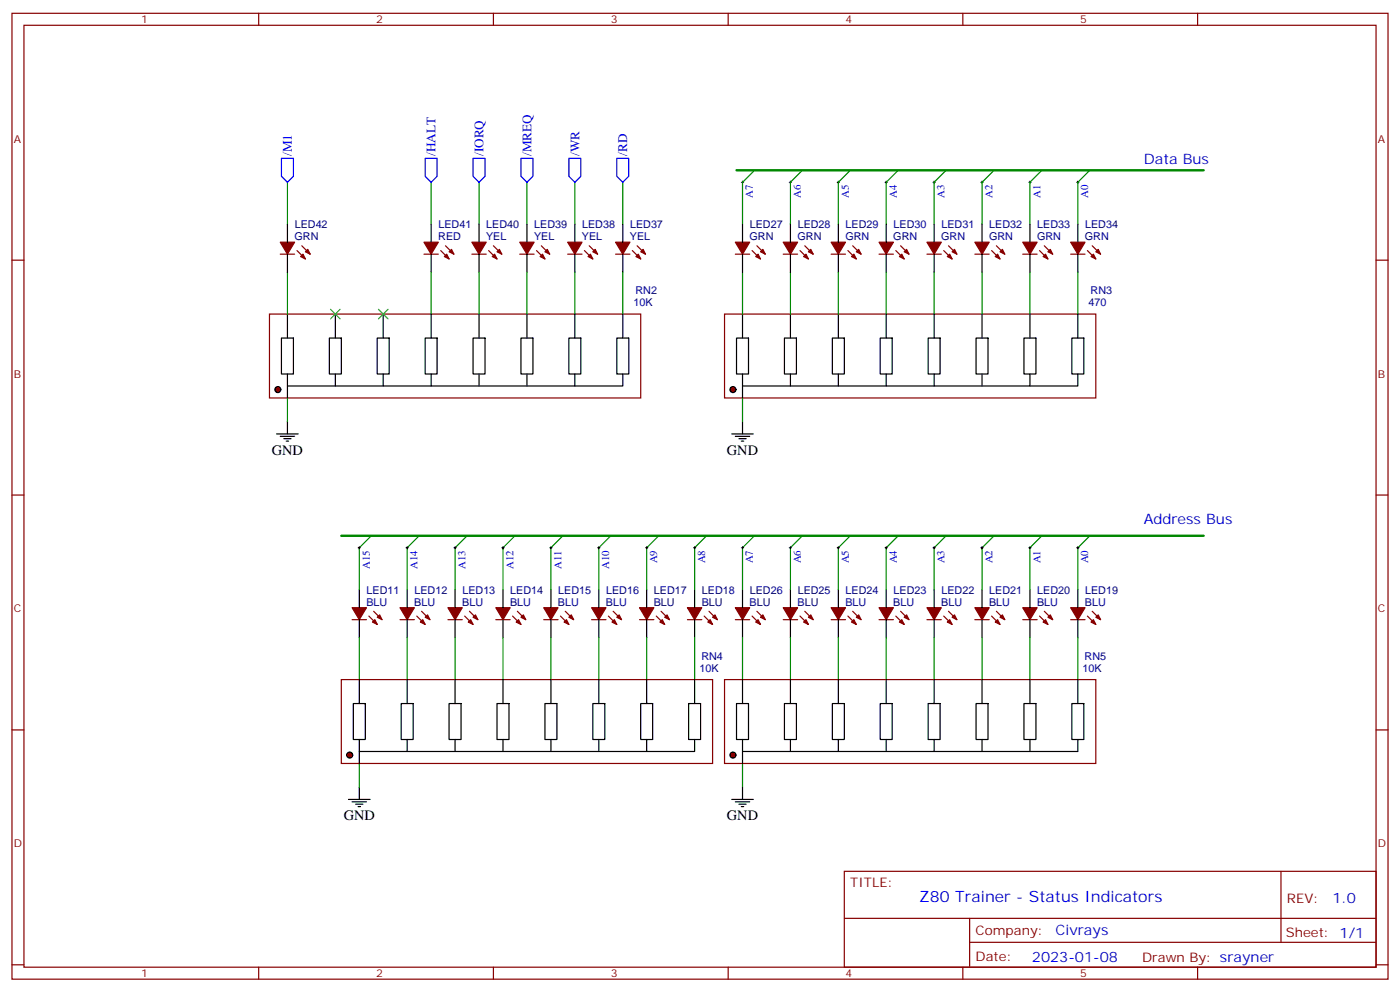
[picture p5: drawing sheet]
<svg xmlns="http://www.w3.org/2000/svg" width="412mm" height="292mm" viewBox="0 0 412 292" stroke-linecap="round" stroke-linejoin="round" font-family="sans-serif">
<g fill="none" stroke="#870000" stroke-width=".35">
<path d="M3.5 3.9h405.4v284.4h-405.4zM7.1 7.4h398.2v277.3h-398.2zM76.2 3.9v3.5M145.3 3.9v3.5M214.5 3.9v3.5M283.6 3.9v3.5M352.8 3.9v3.5M3.5 76.6h3.6M405.3 76.6h3.6M3.5 145.7h3.6M405.3 145.7h3.6M110.1 180l2.4 2.4"/>
<path d="M124.2 180l2.4 2.4M138.3 180l2.5 2.4M152.4 180l2.5 2.4M166.5 180l2.5 2.4M180.6 180l2.5 2.4M194.7 180l2.5 2.4M208.8 180l2.5 2.4M223 180l2.4 2.4M237.1 180l2.4 2.4M251.2 180l2.4 2.4M265.3 180l2.5 2.4M279.4 180l2.5 2.4"/>
<path d="M293.5 180l2.5 2.4M307.6 180l2.5 2.4M321.7 180l2.5 2.4M103.7 182.4h4.2M108.7 181.4l2.4 2.4M117.8 182.4h4.3M122.8 181.4l2.4 2.4M131.9 182.4h4.3M136.9 181.4l2.4 2.4M146 182.4h4.3M151 181.4l2.5 2.4M160.2 182.4h4.2"/>
<path d="M165.1 181.4l2.5 2.4M174.3 182.4h4.2M179.2 181.4l2.5 2.4M188.4 182.4h4.2M193.3 181.4l2.5 2.4M202.5 182.4h4.2M207.4 181.4l2.5 2.4M216.6 182.4h4.2M221.5 181.4l2.5 2.4M230.7 182.4h4.2M235.7 181.4l2.4 2.4M244.8 182.4h4.3"/>
<path d="M249.8 181.4l2.4 2.4M258.9 182.4h4.3M263.9 181.4l2.4 2.4M273 182.4h4.3M278 181.4l2.5 2.4M287.2 182.4h4.2M292.1 181.4l2.5 2.4M301.3 182.4h4.2M306.2 181.4l2.5 2.4M315.4 182.4h4.2M320.3 181.4l2.5 2.4M3.5 214.9h3.6"/>
<path d="M100.5 200.1h109.4v24.7h-109.4zM405.3 214.9h3.6M248.7 256.5h156.6v28.2h-156.6zM377.3 256.5v20.9M248.7 270.4h156.5M285.6 277.4h119.6M285.6 270.4v14.1M3.5 284h3.6M76.2 284.7v3.6M145.3 284.7v3.6M214.5 284.7v3.6M283.6 284.7v3.6"/>
<path d="M352.8 284.7v3.6M405.3 284h3.6"/>
</g>
<g fill="none" stroke="#000" stroke-width=".35">
<path d="M105.8 173.6v5.3M119.9 173.6v5.3M134.1 173.6v5.3M148.2 173.6v5.3M162.3 173.6v5.3M176.4 173.6v5.3M190.5 173.6v5.3M204.6 173.6v5.3M218.7 173.6v5.3M232.8 173.6v5.3M246.9 173.6v5.3M261.1 173.6v5.3"/>
<path d="M275.2 173.6v5.3M289.3 173.6v5.3M303.4 173.6v5.3M317.5 173.6v5.3M105.8 182.4v5.3M119.9 182.4v5.3M134.1 182.4v5.3M148.2 182.4v5.3M162.3 182.4v5.3M176.4 182.4v5.3M190.5 182.4v5.3M204.6 182.4v5.3"/>
<path d="M218.7 182.4v5.3M232.8 182.4v5.3M246.9 182.4v5.3M261.1 182.4v5.3M275.2 182.4v5.3M289.3 182.4v5.3M303.4 182.4v5.3M317.5 182.4v5.3M104.1 207.1h3.5v10.6h-3.5zM105.8 200.1v7M105.8 217.7v7.1M118.2 207.1h3.5v10.6h-3.5z"/>
<path d="M119.9 200.1v7M119.9 217.7v3.5M132.3 207.1h3.5v10.6h-3.5zM134.1 200.1v7M134.1 217.7v3.5M146.4 207.1h3.5v10.6h-3.5zM148.2 200.1v7M148.2 217.7v3.5M160.5 207.1h3.5v10.6h-3.5zM162.3 200.1v7M162.3 217.7v3.5M174.6 207.1h3.6v10.6h-3.6z"/>
<path d="M176.4 200.1v7M176.4 217.7v3.5M188.7 207.1h3.6v10.6h-3.6zM190.5 200.1v7M190.5 217.7v3.5M202.8 207.1h3.6v10.6h-3.6zM204.6 217.7v3.5h-98.8M204.6 200.1v7M102.7 235.3h6.3M103.7 236h4.2M104.8 236.7h2.1M105.5 237.5h.7"/>
<path d="M105.8 231.8v3.5M215.5 235.3h6.4M216.6 236h4.2M217.7 236.7h2.1M218.4 237.5h.7M218.7 231.8v3.5"/>
</g>
<g fill="#870000" stroke="#870000" stroke-width=".35">
<path d="M111.1 181.7l.7-.7 .7 1.4z"/>
<path d="M109.7 183.1l.7-.7 .7 1.4z"/>
<path d="M103.7 178.9h4.2l-2.1 3.5z"/>
<path d="M125.2 181.7l.7-.7 .7 1.4z"/>
<path d="M124.5 182.4l.7 1.4-1.4-.7z"/>
<path d="M117.8 178.9h4.3l-2.2 3.5z"/>
<path d="M139.3 181.7l.8-.7 .7 1.4z"/>
<path d="M138.6 182.4l.7 1.4-1.4-.7z"/>
<path d="M131.9 178.9h4.3l-2.1 3.5z"/>
<path d="M153.5 181.7l.7-.7 .7 1.4z"/>
<path d="M152 183.1l.8-.7 .7 1.4z"/>
<path d="M146 178.9h4.3l-2.1 3.5z"/>
<path d="M167.6 181.7l.7-.7 .7 1.4z"/>
<path d="M166.2 183.1l.7-.7 .7 1.4z"/>
<path d="M160.2 178.9h4.2l-2.1 3.5z"/>
<path d="M181.7 181.7l.7-.7 .7 1.4z"/>
<path d="M180.3 183.1l.7-.7 .7 1.4z"/>
<path d="M174.3 178.9h4.2l-2.1 3.5z"/>
<path d="M195.8 181.7l.7-.7 .7 1.4z"/>
<path d="M195.1 182.4l.7 1.4-1.4-.7z"/>
<path d="M188.4 178.9h4.2l-2.1 3.5z"/>
<path d="M209.9 181.7l.7-.7 .7 1.4z"/>
<path d="M209.2 182.4l.7 1.4-1.4-.7z"/>
<path d="M202.5 178.9h4.2l-2.1 3.5z"/>
<path d="M322.8 181.7l.7-.7 .7 1.4z"/>
<path d="M321.4 183.1l.7-.7 .7 1.4z"/>
<path d="M315.4 178.9h4.2l-2.1 3.5z"/>
<path d="M308.7 181.7l.7-.7 .7 1.4z"/>
<path d="M307.3 183.1l.7-.7 .7 1.4z"/>
<path d="M301.3 178.9h4.2l-2.1 3.5z"/>
<path d="M294.6 181.7l.7-.7 .7 1.4z"/>
<path d="M293.2 183.1l.7-.7 .7 1.4z"/>
<path d="M287.2 178.9h4.2l-2.1 3.5z"/>
<path d="M280.5 181.7l.7-.7 .7 1.4z"/>
<path d="M279.8 182.4l.7 1.4-1.5-.7z"/>
<path d="M273 178.9h4.3l-2.1 3.5z"/>
<path d="M266.3 181.7l.8-.7 .7 1.4z"/>
<path d="M264.9 183.1l.7-.7 .7 1.4z"/>
<path d="M258.9 178.9h4.3l-2.1 3.5z"/>
<path d="M252.2 181.7l.7-.7 .7 1.4z"/>
<path d="M251.5 182.4l.7 1.4-1.4-.7z"/>
<path d="M244.8 178.9h4.3l-2.2 3.5z"/>
<path d="M238.1 181.7l.7-.7 .7 1.4z"/>
<path d="M236.7 183.1l.7-.7 .7 1.4z"/>
<path d="M230.7 178.9h4.2l-2.1 3.5z"/>
<path d="M224 181.7l.7-.7 .7 1.4z"/>
<path d="M222.6 183.1l.7-.7 .7 1.4z"/>
<path d="M216.6 178.9h4.2l-2.1 3.5z"/>
</g>
<g fill="none" stroke="#008700" stroke-width=".35">
<path d="M109.4 157.7l-3.6 3.6v12.3M123.5 157.7l-3.6 3.6v12.3M137.6 157.7l-3.5 3.6v12.3M151.7 157.7l-3.5 3.6v12.3M165.8 157.7l-3.5 3.6v12.3M179.9 157.7l-3.5 3.6v12.3M194 157.7l-3.5 3.6v12.3M208.1 157.7l-3.5 3.6v12.3M222.2 157.7l-3.5 3.6v12.3M236.4 157.7l-3.6 3.6v12.3M250.5 157.7l-3.6 3.6v12.3M264.6 157.7l-3.5 3.6v12.3"/>
<path d="M278.7 157.7l-3.5 3.6v12.3M292.8 157.7l-3.5 3.6v12.3M306.9 157.7l-3.5 3.6v12.3M321 157.7l-3.5 3.6v12.3M105.8 187.7v12.4M119.9 187.7v12.4M134.1 187.7v12.4M148.2 187.7v12.4M162.3 187.7v12.4M176.4 187.7v12.4M190.5 187.7v12.4M204.6 187.7v12.4"/>
<path d="M218.7 187.7v12.4M232.8 187.7v12.4M246.9 187.7v12.4M261.1 187.7v12.4M275.2 187.7v12.4M289.3 187.7v12.4M303.4 187.7v12.4M317.5 187.7v12.4M105.8 224.8v7M218.7 224.8v7"/>
</g>
<path d="M100.5 157.7h254" fill="none" stroke="#008700" stroke-width=".71"/>
<g fill="none" stroke="#000" stroke-width=".29">
<path d="M105.5 161.3h.7M105.8 160.9v.7M119.6 161.3h.7M119.9 160.9v.7M133.7 161.3h.7M134.1 160.9v.7M147.8 161.3h.7M148.2 160.9v.7M161.9 161.3h.7M162.3 160.9v.7M176 161.3h.7M176.4 160.9v.7"/>
<path d="M190.1 161.3h.8M190.5 160.9v.7M204.3 161.3h.7M204.6 160.9v.7M218.4 161.3h.7M218.7 160.9v.7M232.5 161.3h.7M232.8 160.9v.7M246.6 161.3h.7M246.9 160.9v.7M260.7 161.3h.7M261.1 160.9v.7"/>
<path d="M274.8 161.3h.7M275.2 160.9v.7M288.9 161.3h.7M289.3 160.9v.7M303 161.3h.7M303.4 160.9v.7M317.1 161.3h.8M317.5 160.9v.7"/>
</g>
<circle cx="103" cy="222.3" r=".88" fill="#870000" stroke="#000" stroke-width=".35"/>
<path d="M213.4 200.1h109.4v24.7h-109.4z" fill="none" stroke="#870000" stroke-width=".35"/>
<g fill="none" stroke="#000" stroke-width=".35">
<path d="M217 207.1h3.5v10.6h-3.5zM218.7 200.1v7M218.7 217.7v7.1M231.1 207.1h3.5v10.6h-3.5zM232.8 200.1v7M232.8 217.7v3.5M245.2 207.1h3.5v10.6h-3.5zM246.9 200.1v7M246.9 217.7v3.5M259.3 207.1h3.5v10.6h-3.5zM261.1 200.1v7M261.1 217.7v3.5"/>
<path d="M273.4 207.1h3.5v10.6h-3.5zM275.2 200.1v7M275.2 217.7v3.5M287.5 207.1h3.5v10.6h-3.5zM289.3 200.1v7M289.3 217.7v3.5M301.6 207.1h3.6v10.6h-3.6zM303.4 200.1v7M303.4 217.7v3.5M315.7 207.1h3.6v10.6h-3.6zM317.5 217.7v3.5h-98.8M317.5 200.1v7"/>
</g>
<circle cx="215.9" cy="222.3" r=".88" fill="#870000" stroke="#000" stroke-width=".35"/>
<path d="M213.4 92.5h109.4v24.7h-109.4z" fill="none" stroke="#870000" stroke-width=".35"/>
<g fill="none" stroke="#000" stroke-width=".35">
<path d="M217 99.5h3.5v10.6h-3.5zM218.7 92.5v7M231.1 99.5h3.5v10.6h-3.5zM232.8 92.5v7M245.2 99.5h3.5v10.6h-3.5zM246.9 92.5v7M259.3 99.5h3.5v10.6h-3.5zM261.1 92.5v7M273.4 99.5h3.5v10.6h-3.5zM275.2 92.5v7M287.5 99.5h3.5v10.6h-3.5zM289.3 92.5v7"/>
<path d="M301.6 99.5h3.6v10.6h-3.6zM303.4 92.5v7M315.7 99.5h3.6v10.6h-3.6zM317.5 92.5v7M218.7 110.1v7.1M232.8 110.1v3.5M246.9 110.1v3.5M261.1 110.1v3.5M275.2 110.1v3.5M289.3 110.1v3.5M303.4 110.1v3.5M317.5 110.1v3.5h-98.8"/>
</g>
<circle cx="215.9" cy="114.7" r=".88" fill="#870000" stroke="#000" stroke-width=".35"/>
<path d="M79.4 92.5h109.3v24.7h-109.3z" fill="none" stroke="#870000" stroke-width=".35"/>
<g fill="none" stroke="#000" stroke-width=".35">
<path d="M82.9 99.5h3.5v10.6h-3.5zM84.7 92.5v7M97 99.5h3.5v10.6h-3.5zM98.8 92.5v7M111.1 99.5h3.6v10.6h-3.6zM112.9 92.5v7M125.2 99.5h3.6v10.6h-3.6zM127 92.5v7M139.3 99.5h3.6v10.6h-3.6zM141.1 92.5v7M153.5 99.5h3.5v10.6h-3.5zM155.2 92.5v7"/>
<path d="M167.6 99.5h3.5v10.6h-3.5zM169.3 92.5v7M181.7 99.5h3.5v10.6h-3.5zM183.4 92.5v7M84.7 110.1v7.1M98.8 110.1v3.5M112.9 110.1v3.5M127 110.1v3.5M141.1 110.1v3.5M155.2 110.1v3.5M169.3 110.1v3.5M183.4 110.1v3.5h-98.7"/>
</g>
<circle cx="81.8" cy="114.7" r=".88" fill="#870000" stroke="#000" stroke-width=".35"/>
<g fill="none" stroke="#008700" stroke-width=".35">
<path d="M84.7 53.7v12.3M127 53.7v12.3M141.1 53.7v12.3M155.2 53.7v12.3M169.3 53.7v12.3M183.4 53.7v12.3M222.2 50.1l-3.5 3.6v12.3M236.4 50.1l-3.6 3.6v12.3M250.5 50.1l-3.6 3.6v12.3M264.6 50.1l-3.5 3.6v12.3M278.7 50.1l-3.5 3.6v12.3M292.8 50.1l-3.5 3.6v12.3"/>
<path d="M306.9 50.1l-3.5 3.6v12.3M321 50.1l-3.5 3.6v12.3M84.7 80.1v12.4M127 80.1v12.4M141.1 80.1v12.4M155.2 80.1v12.4M169.3 80.1v12.4M183.4 80.1v12.4M218.7 80.1v12.4M232.8 80.1v12.4M246.9 80.1v12.4M261.1 80.1v12.4"/>
<path d="M275.2 80.1v12.4M289.3 80.1v12.4M303.4 80.1v12.4M317.5 80.1v12.4M84.7 117.2v7M218.7 117.2v7"/>
</g>
<g fill="none" stroke="#000" stroke-width=".35">
<path d="M84.7 66v5.3M84.7 74.8v5.3M127 66v5.3M127 74.8v5.3M141.1 66v5.3M141.1 74.8v5.3M155.2 66v5.3M155.2 74.8v5.3M169.3 66v5.3M169.3 74.8v5.3M183.4 66v5.3M183.4 74.8v5.3"/>
<path d="M218.7 66v5.3M218.7 74.8v5.3M232.8 66v5.3M232.8 74.8v5.3M246.9 66v5.3M246.9 74.8v5.3M261.1 66v5.3M261.1 74.8v5.3M275.2 66v5.3M275.2 74.8v5.3M289.3 66v5.3M289.3 74.8v5.3"/>
<path d="M303.4 66v5.3M303.4 74.8v5.3M317.5 66v5.3M317.5 74.8v5.3M81.5 127.7h6.3M82.5 128.4h4.3M83.6 129.2h2.1M84.3 129.9h.7M84.7 124.2v3.5M215.5 127.7h6.4M216.6 128.4h4.2M217.7 129.2h2.1"/>
<path d="M218.4 129.9h.7M218.7 124.2v3.5"/>
</g>
<g fill="none" stroke="#000" stroke-width=".29">
<path d="M218.4 53.7h.7M218.7 53.3v.7M232.5 53.7h.7M232.8 53.3v.7M246.6 53.7h.7M246.9 53.3v.7M260.7 53.7h.7M261.1 53.3v.7M274.8 53.7h.7M275.2 53.3v.7M288.9 53.7h.7M289.3 53.3v.7"/>
<path d="M303 53.7h.7M303.4 53.3v.7M317.1 53.7h.8M317.5 53.3v.7"/>
</g>
<path d="M217 50.1h137.5" fill="none" stroke="#008700" stroke-width=".71"/>
<g fill="none" stroke="#870000" stroke-width=".35">
<path d="M82.5 74.8h4.3M87.5 73.8l2.5 2.4M88.9 72.4l2.5 2.4M124.9 74.8h4.2M129.8 73.8l2.5 2.4M131.2 72.4l2.5 2.4M139 74.8h4.2M143.9 73.8l2.5 2.4M145.3 72.4l2.5 2.4M153.1 74.8h4.2M158 73.8l2.5 2.4M159.5 72.4l2.4 2.4"/>
<path d="M167.2 74.8h4.2M172.2 73.8l2.4 2.4M173.6 72.4l2.4 2.4M181.3 74.8h4.3M186.3 73.8l2.4 2.4M187.7 72.4l2.4 2.4M216.6 74.8h4.2M221.5 73.8l2.5 2.4M223 72.4l2.4 2.4M230.7 74.8h4.2M235.7 73.8l2.4 2.4M237.1 72.4l2.4 2.4"/>
<path d="M244.8 74.8h4.3M249.8 73.8l2.4 2.4M251.2 72.4l2.4 2.4M258.9 74.8h4.3M263.9 73.8l2.4 2.4M265.3 72.4l2.5 2.4M273 74.8h4.3M278 73.8l2.5 2.4M279.4 72.4l2.5 2.4M287.2 74.8h4.2M292.1 73.8l2.5 2.4M293.5 72.4l2.5 2.4"/>
<path d="M301.3 74.8h4.2M306.2 73.8l2.5 2.4M307.6 72.4l2.5 2.4M315.4 74.8h4.2M320.3 73.8l2.5 2.4M321.7 72.4l2.5 2.4"/>
</g>
<g fill="#870000" stroke="#870000" stroke-width=".35">
<path d="M224 74.1l.7-.7 .7 1.4z"/>
<path d="M222.6 75.5l.7-.7 .7 1.4z"/>
<path d="M216.6 71.3h4.2l-2.1 3.5z"/>
<path d="M238.8 73.4l.7 1.4-1.4-.7z"/>
<path d="M236.7 75.5l.7-.7 .7 1.4z"/>
<path d="M230.7 71.3h4.2l-2.1 3.5z"/>
<path d="M252.2 74.1l.7-.7 .7 1.4z"/>
<path d="M250.8 75.5l.7-.7 .7 1.4z"/>
<path d="M244.8 71.3h4.3l-2.2 3.5z"/>
<path d="M266.3 74.1l.8-.7 .7 1.4z"/>
<path d="M264.9 75.5l.7-.7 .7 1.4z"/>
<path d="M258.9 71.3h4.3l-2.1 3.5z"/>
<path d="M280.5 74.1l.7-.7 .7 1.4z"/>
<path d="M279.8 74.8l.7 1.4-1.5-.7z"/>
<path d="M273 71.3h4.3l-2.1 3.5z"/>
<path d="M294.6 74.1l.7-.7 .7 1.4z"/>
<path d="M293.2 75.5l.7-.7 .7 1.4z"/>
<path d="M287.2 71.3h4.2l-2.1 3.5z"/>
<path d="M309.4 73.4l.7 1.4-1.4-.7z"/>
<path d="M307.3 75.5l.7-.7 .7 1.4z"/>
<path d="M301.3 71.3h4.2l-2.1 3.5z"/>
<path d="M322.8 74.1l.7-.7 .7 1.4z"/>
<path d="M321.4 75.5l.7-.7 .7 1.4z"/>
<path d="M315.4 71.3h4.2l-2.1 3.5z"/>
<path d="M188.7 74.1l.7-.7 .7 1.4z"/>
<path d="M187.3 75.5l.7-.7 .7 1.4z"/>
<path d="M181.3 71.3h4.3l-2.2 3.5z"/>
<path d="M174.6 74.1l.7-.7 .7 1.4z"/>
<path d="M173.2 75.5l.7-.7 .7 1.4z"/>
<path d="M167.2 71.3h4.2l-2.1 3.5z"/>
<path d="M161.2 73.4l.7 1.4-1.4-.7z"/>
<path d="M159.1 75.5l.7-.7 .7 1.4z"/>
<path d="M153.1 71.3h4.2l-2.1 3.5z"/>
<path d="M147.1 73.4l.7 1.4-1.4-.7z"/>
<path d="M145 75.5l.7-.7 .7 1.4z"/>
<path d="M139 71.3h4.2l-2.1 3.5z"/>
<path d="M133 73.4l.7 1.4-1.4-.7z"/>
<path d="M130.9 75.5l.7-.7 .7 1.4z"/>
<path d="M124.9 71.3h4.2l-2.1 3.5z"/>
<path d="M90 74.1l.7-.7 .7 1.4z"/>
<path d="M88.5 75.5l.8-.7 .7 1.4z"/>
<path d="M82.5 71.3h4.3l-2.1 3.5z"/>
</g>
<path d="M82.9 46.6h3.5v5.3l-1.7 1.8-1.8-1.8zM125.2 46.6h3.6v5.3l-1.8 1.8-1.8-1.8zM139.3 46.6h3.6v5.3l-1.8 1.8-1.8-1.8zM153.5 46.6h3.5v5.3l-1.8 1.8-1.7-1.8zM167.6 46.6h3.5v5.3l-1.8 1.8-1.7-1.8zM181.7 46.6h3.5v5.3l-1.8 1.8-1.7-1.8z" fill="none" stroke="#00f" stroke-width=".35"/>
<path d="M97.4 91.1l2.8 2.8M100.2 91.1l-2.8 2.8M111.5 91.1l2.8 2.8M114.3 91.1l-2.8 2.8" fill="none" stroke="#3c3" stroke-width=".35"/>
<text font-size="4.6" fill="#00f" x="270.8" y="265.5">Z80 Trainer - Status Indicators</text>
<g font-size="4.2" fill="#00f">
<text x="336.9" y="48.4">Data Bus</text>
<text x="336.9" y="154.2">Address Bus</text>
<text x="392.5" y="265.8">1.0</text>
<text x="310.9" y="275.3">Civrays</text>
<text x="304" y="283.1">2023-01-08</text>
</g>
<g font-size="4.2">
<text x="80.1" y="133.8">GND</text>
<text x="214.1" y="133.8">GND</text>
<text x="101.2" y="241.4">GND</text>
<text x="214.1" y="241.4">GND</text>
</g>
<g font-size="3.9" fill="#00f">
<text x="86" y="45.9" transform="rotate(-90 86 45.9)">/M1</text>
<text x="128.3" y="45.9" transform="rotate(-90 128.3 45.9)">/HALT</text>
<text x="142.4" y="45.9" transform="rotate(-90 142.4 45.9)">/IORQ</text>
<text x="156.6" y="45.9" transform="rotate(-90 156.6 45.9)">/MREQ</text>
<text x="170.7" y="45.9" transform="rotate(-90 170.7 45.9)">/WR</text>
<text x="184.8" y="45.9" transform="rotate(-90 184.8 45.9)">/RD</text>
</g>
<g font-size="3.9" fill="#800">
<text x="250.5" y="261.1">TITLE:</text>
<text x="379.1" y="265.8">REV:</text>
<text x="287.4" y="275.3">Company:</text>
<text x="378.7" y="275.9">Sheet: 1/1</text>
<text x="287.4" y="283">Date:</text>
<text x="336.4" y="283.1">Drawn By: srayner</text>
</g>
<g font-size="3.2" fill="#800">
<text x="41.6" y="6.9">1</text>
<text x="110.8" y="6.9">2</text>
<text x="179.9" y="6.9">3</text>
<text x="249.1" y="6.9">4</text>
<text x="318.2" y="6.9">5</text>
<text x="4.1" y="42">A</text>
<text x="405.9" y="42">A</text>
<text x="4.1" y="111.2">B</text>
<text x="405.9" y="111.2">B</text>
<text x="4.1" y="180.3">C</text>
<text x="405.9" y="180.3">C</text>
<text x="4.1" y="249.4">D</text>
<text x="405.9" y="249.4">D</text>
<text x="41.6" y="287.7">1</text>
<text x="110.8" y="287.7">2</text>
<text x="179.9" y="287.7">3</text>
<text x="249.1" y="287.7">4</text>
<text x="318.2" y="287.7">5</text>
</g>
<g font-size="3.2" fill="#00f">
<text x="221.8" y="58.2" transform="rotate(-90 221.8 58.2)">A7</text>
<text x="235.9" y="58.2" transform="rotate(-90 235.9 58.2)">A6</text>
<text x="250" y="58.2" transform="rotate(-90 250 58.2)">A5</text>
<text x="264.1" y="58.2" transform="rotate(-90 264.1 58.2)">A4</text>
<text x="278.3" y="58.2" transform="rotate(-90 278.3 58.2)">A3</text>
<text x="292.4" y="58.2" transform="rotate(-90 292.4 58.2)">A2</text>
<text x="306.5" y="58.2" transform="rotate(-90 306.5 58.2)">A1</text>
<text x="320.6" y="58.2" transform="rotate(-90 320.6 58.2)">A0</text>
<text x="108.9" y="167.4" transform="rotate(-90 108.9 167.4)">A15</text>
<text x="123" y="167.4" transform="rotate(-90 123 167.4)">A14</text>
<text x="137.1" y="167.4" transform="rotate(-90 137.1 167.4)">A13</text>
<text x="151.3" y="167.4" transform="rotate(-90 151.3 167.4)">A12</text>
<text x="165.4" y="167.4" transform="rotate(-90 165.4 167.4)">A11</text>
<text x="179.5" y="167.4" transform="rotate(-90 179.5 167.4)">A10</text>
<text x="193.6" y="165.8" transform="rotate(-90 193.6 165.8)">A9</text>
<text x="207.7" y="165.8" transform="rotate(-90 207.7 165.8)">A8</text>
<text x="221.8" y="165.8" transform="rotate(-90 221.8 165.8)">A7</text>
<text x="235.9" y="165.8" transform="rotate(-90 235.9 165.8)">A6</text>
<text x="250" y="165.8" transform="rotate(-90 250 165.8)">A5</text>
<text x="264.1" y="165.8" transform="rotate(-90 264.1 165.8)">A4</text>
<text x="278.3" y="165.8" transform="rotate(-90 278.3 165.8)">A3</text>
<text x="292.4" y="165.8" transform="rotate(-90 292.4 165.8)">A2</text>
<text x="306.5" y="165.8" transform="rotate(-90 306.5 165.8)">A1</text>
<text x="320.6" y="165.8" transform="rotate(-90 320.6 165.8)">A0</text>
</g>
<g font-size="3.2" fill="#000080">
<text x="86.8" y="70.7">GRN</text>
<text x="86.8" y="67.1">LED42</text>
<text x="129.1" y="70.7">RED</text>
<text x="129.1" y="67.1">LED41</text>
<text x="143.2" y="70.7">YEL</text>
<text x="143.3" y="67.1">LED40</text>
<text x="157.3" y="70.7">YEL</text>
<text x="157.4" y="67.1">LED39</text>
<text x="171.4" y="70.7">YEL</text>
<text x="171.5" y="67.1">LED38</text>
<text x="185.5" y="70.7">YEL</text>
<text x="185.6" y="67.1">LED37</text>
<text x="220.8" y="70.7">GRN</text>
<text x="220.9" y="67.1">LED27</text>
<text x="234.9" y="70.7">GRN</text>
<text x="235" y="67.1">LED28</text>
<text x="249" y="70.7">GRN</text>
<text x="249.1" y="67.1">LED29</text>
<text x="263.1" y="70.7">GRN</text>
<text x="263.2" y="67.1">LED30</text>
<text x="277.3" y="70.7">GRN</text>
<text x="277.3" y="67.1">LED31</text>
<text x="291.4" y="70.7">GRN</text>
<text x="291.4" y="67.1">LED32</text>
<text x="305.5" y="70.7">GRN</text>
<text x="305.5" y="67.1">LED33</text>
<text x="319.6" y="70.7">GRN</text>
<text x="319.6" y="67.1">LED34</text>
<text x="187.2" y="86.6">RN2</text>
<text x="321.3" y="86.6">RN3</text>
<text x="186.6" y="90.1">10K</text>
<text x="320.7" y="90.1">470</text>
<text x="107.9" y="178.3">BLU</text>
<text x="108" y="174.7">LED11</text>
<text x="122" y="178.3">BLU</text>
<text x="122.1" y="174.7">LED12</text>
<text x="136.1" y="178.3">BLU</text>
<text x="136.2" y="174.7">LED13</text>
<text x="150.3" y="178.3">BLU</text>
<text x="150.3" y="174.7">LED14</text>
<text x="164.4" y="178.3">BLU</text>
<text x="164.4" y="174.7">LED15</text>
<text x="178.5" y="178.3">BLU</text>
<text x="178.5" y="174.7">LED16</text>
<text x="192.6" y="178.3">BLU</text>
<text x="192.6" y="174.7">LED17</text>
<text x="206.7" y="178.3">BLU</text>
<text x="206.8" y="174.7">LED18</text>
<text x="220.8" y="178.3">BLU</text>
<text x="220.9" y="174.7">LED26</text>
<text x="234.9" y="178.3">BLU</text>
<text x="235" y="174.7">LED25</text>
<text x="249" y="178.3">BLU</text>
<text x="249.1" y="174.7">LED24</text>
<text x="263.1" y="178.3">BLU</text>
<text x="263.2" y="174.7">LED23</text>
<text x="277.3" y="178.3">BLU</text>
<text x="277.3" y="174.7">LED22</text>
<text x="291.4" y="178.3">BLU</text>
<text x="291.4" y="174.7">LED21</text>
<text x="305.5" y="178.3">BLU</text>
<text x="305.5" y="174.7">LED20</text>
<text x="319.6" y="178.3">BLU</text>
<text x="319.6" y="174.7">LED19</text>
<text x="206" y="197.7">10K</text>
<text x="206.6" y="194.2">RN4</text>
<text x="318.9" y="197.7">10K</text>
<text x="319.5" y="194.2">RN5</text>
</g>
</svg>
